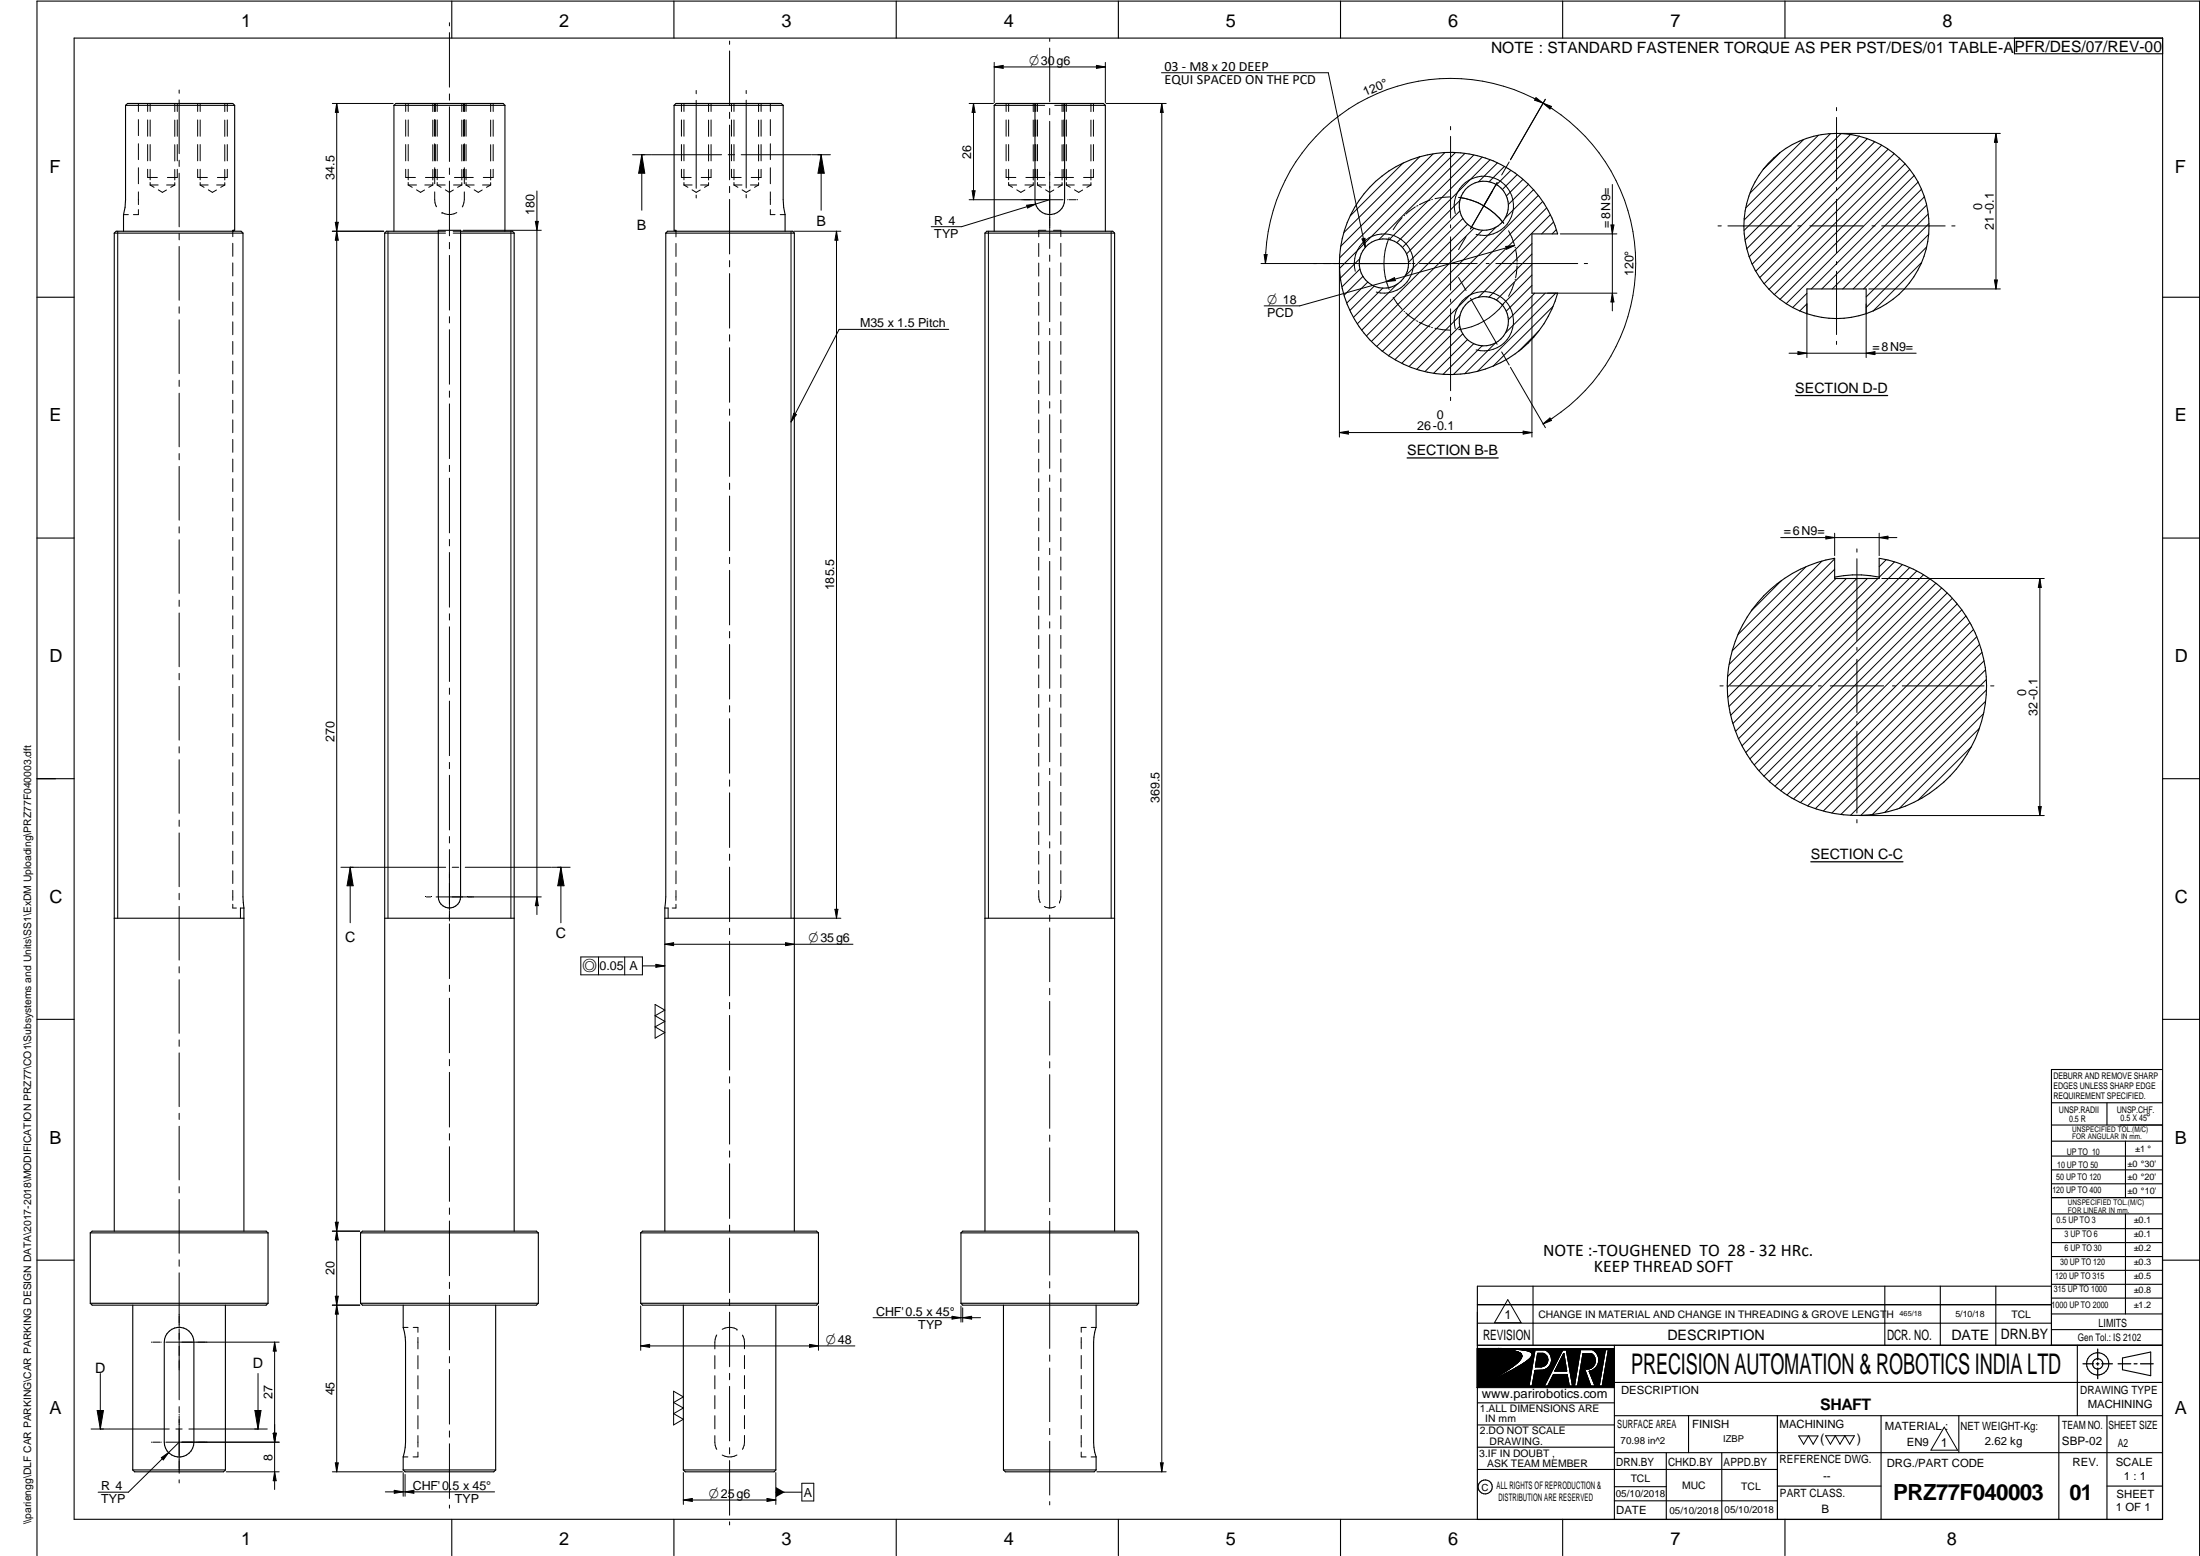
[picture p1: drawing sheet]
<svg xmlns="http://www.w3.org/2000/svg" width="594mm" height="420mm" viewBox="0 0 594 420" stroke-linecap="round" stroke-linejoin="round" font-family="sans-serif">
<g fill="none" stroke="#000" stroke-width=".3">
<path d="M122 .3v10M182 .3v10M242 .3v10M302 .3v10M362 .3v10M422 .3v10M482 .3v10M544 10.3v4.2h40M33.9 28.4h29.5M33.9 28.4l.6-.5h28.4l.5 .5M33.9 28.4v25.5l-.1 2.1-.4 2v4.4M63.4 28.4v33.8h-.3v.2"/>
<path d="M106.4 28.4h29.9M106.4 28.4l.5-.5h29l.4 .5M106.4 28.4v34M136.3 28.4v34M182 28.4v33.8h.3v.2M182 28.4h29.5M182 28.4l.5-.5h28.4l.6 .5M211.5 28.4v25.5l.5 4.1v4.4M268.5 28.4h11M268.5 28.4l.5-.5h29l.5 .5M268.5 28.4v34M279.5 27.9v26a4 4 0 0 0 4 4 4 4 0 0 0 4-4v-26"/>
<path d="M287.5 28.4h11M298.5 28.4v34M369.9 50.6a30 30 0 0 1 50.7 12.6h-6.9v16h6.9a30 30 0 0 1-43.6 18.1 30 30 0 0 1-7.1-46.7zM403 51.6l-2.3 4M30.9 62.9h34.7M30.9 62.9l.5-.5h33.7l.5 .5M30.9 62.9v269.5M65.6 62.9v179.3l.3 3v87.2M103.9 62.9h14.5M103.9 62.9v269.5M118.4 62.4h-14.1l-.4 .5M118.4 62.2h6v180a3 3 0 0 1-3 3 3 3 0 0 1-3-3z"/>
<path d="M124.4 62.9h14.4M124.4 62.4h14l.4 .5M138.8 62.9v269.5M179.8 62.9h34.7M179.8 62.9l.5-.5h33.7l.5 .5M179.8 62.9v179.3l-.3 3M214.5 62.9v269.5M266 62.9h35M266 62.9l.5-.5h34l.5 .5M266 62.9v269.5M301 62.9v269.5M367.1 71.2h6.6"/>
<path d="M10 80.3h10M487.9 84.7a25 25 0 0 1-12.1-38.4 25 25 0 0 1 40.3 0 25 25 0 0 1-12.2 38.4M487.9 84.7v-6.7h16v6.7M487.9 84.7a25 25 0 0 0 16 0M584 80.3h10M10 145.3h10M495.4 155.8a29.5 29.5 0 0 1 12 0M584 145.3h10M476.3 160.9a34.6 34.6 0 0 1 19.1-10.2v5.5h12v-5.5a35 35 0 0 1 26.6 47.2 35 35 0 0 1-51.5 16.8 35 35 0 0 1-6.2-53.8zM10 210.3h10M584 210.3h10M30.9 247.9h35"/>
<path d="M103.9 247.9h34.9M179.5 245.2v87.2M179.5 247.9h35M266 247.9h35M10 275.3h10M584 275.3h10M554 297.8h29.9M569 297.8v6M583.9 288.8h-29.9v74.5M554 308.1h29.9M554 312.2h29.9M554 315.9h29.9"/>
<path d="M554 319.7h29.9M554 303.8h29.9M573.9 308.1v15.3M24.4 332.9h48M24.4 332.9l.5-.5h47l.5 .5M24.4 332.9v19M72.4 332.9v19M97.4 332.9h48M97.4 332.9l.5-.5h47l.5 .5M97.4 332.9v19M145.4 332.9v19M173 332.9h48"/>
<path d="M173 332.9l.5-.5h47l.5 .5M173 332.9v19M221 332.9v19M259.5 332.9h48M259.5 332.9l.5-.5h47l.5 .5M259.5 332.9v19M307.5 332.9v19M554 323.4h29.9M554 327.8h29.9M554 331.8h29.9M554 335.5h29.9M554 339.3h29.9"/>
<path d="M573.9 327.8v27M10 340.3h10M24.4 351.9l.5 .5h47l.5-.5M24.4 351.9h48M35.8 352.4v44.5M45.7 359.5a4 4 0 0 1 4.3-.7 4 4 0 0 1 2.4 3.6v27a4 4 0 0 1-4 4 4 4 0 0 1-4-4v-27a3.9 3.9 0 0 1 1.3-2.9zM60.9 352.4v44.5M97.4 351.9l.5 .5h47l.5-.5M97.4 351.9h48M108.9 352.4v6l.6 4v27l-.6 4v3.5M133.9 352.4v44.5M173 351.9l.5 .5h47l.5-.5"/>
<path d="M173 351.9h48M184.5 352.4v44.5M209.5 352.4v44.5M259.5 351.9l.5 .5h47l.5-.5M259.5 351.9h48M271 352.4v44.5M296 352.4l-.1 6-.6 4v27l.3 2.7 .4 1.3v3.5M398.9 352.3h155.1M398.9 357.3h155.1M414 347.3v16M509 347.3v16M524 347.3v16"/>
<path d="M538.9 347.3v16M554 347.3h-155.1v63h185l.1-400h-564v400h564M554 343h29.9M554 346.8h29.9M554 350.5h29.9M554 354.8h29.9M554 359h29.9M584 340.3h10M398.9 374.7h37M398.9 364.2h37M398.9 363.3h185M398.9 378.8h37"/>
<path d="M435.9 363.3v47M435.9 373.3h148M561 363.3v19M573.1 366.7l7.7-1.6v6.4l-7.7-1.6zM35.8 396.9l.6 .5h24l.5-.5M35.8 396.9h25.1M108.9 396.9l.5 .5h23.9l.6-.5M108.9 396.9h25M184.5 396.9l.5 .5h24l.5-.5M184.5 396.9h25M271 396.9l.5 .5h24l.5-.5M271 396.9h25"/>
<path d="M398.9 384.8h37M398.9 390.8h37M398.9 396.8h81.1M435.9 392.3h148M435.9 382.3h148M450 392.3v18M456 382.3v10M464.9 392.3v18M480 382.3v28M508 382.3v28M528.9 382.3v10M556 382.3v28"/>
<path d="M569 382.3v28M122 410.3v9.7M182 410.3v9.7M242 410.3v9.7M302 410.3v9.7M362 410.3v9.7M422 410.3v9.7M435.9 405.3h44.1M435.9 401.4h14.1M480 401.3h28M482 410.3v9.7M569 401.3h14.9"/>
<path d="M10 420v-419.7h584v419.7"/>
<circle cx="400.7" cy="55.6" r="6.6"/>
<circle cx="373.7" cy="71.2" r="6.7"/>
<circle cx="400.7" cy="86.7" r="6.7"/>
<circle cx="566.5" cy="368.3" r="3"/>
<circle cx="566.5" cy="368.3" r="1.4"/>
<circle cx="401.1" cy="401.5" r="1.9"/>
</g>
<g fill="none" stroke="#000" stroke-width=".34">
<path d="M484.8 106.8h24.9M380 123.7h24.6M489 232.7h24.9M404.2 372.1l-5.3 2.6M404.7 364.2l4.4 .7M409.4 364.3l2.2 .2M409.4 364.3l-10.5-.1v10.5M409.5 365l.5 .2M409.6 368l-3.7 2.7-7 4M409.7 368l-3.5 2.5-7.3 4.2M409.8 367.9l-.2 .1M410 365.2l.5 .2 .4 .5"/>
<path d="M410.1 365.2l.7 .5M410.9 365.9v.2M410.9 366.3l-.9 1.4M410.9 366.1l-.3 .9-.9 1M411.1 368.3l-6.2 3.5M411.1 368.3l-3.3 2-8.9 4.4M411.6 364.5l1.4 .4M411.6 364.5l.4 .1M412 367.7l-.6 .5M412 367.7l-.9 .6M413 364.9a19.5 19.5 0 0 0-5.6-.7h-2.9l3.5 .4 2.1 .6M413 364.9l.8 .5"/>
<path d="M413 364.9l.5 .3M413 367l-.3 .2M413.3 366.7l-1.3 1M413.6 366.2l-.7 .9-.9 .6M413.6 366.3l-.3 .3M413.6 365.3h.1M413.8 365.4v.4M413.8 365.4v.2M413.8 365.8l-.2 .5M413.8 365.8l-.2 .4M414.5 364.5h2.9a2.93 2.93 0 0 1 1.6 3 2.93 2.93 0 0 1-2.2 2.5l-2.3 .1-.7 4.2h-1zM415.2 365.5h1.5a1.85 1.85 0 0 1 1.2 2 1.85 1.85 0 0 1-1.7 1.6h-1.6z"/>
<path d="M422 364.5h1l1.7 9.8h-1l-.5-3.1h-3.7l-1.5 3.1h-1.1zM422.3 365.5l.7 4.7h-3.1zM426.8 364.4h3.2a3.1 3.1 0 0 1 1.7 3.3 3.1 3.1 0 0 1-2.5 2.6l1.6 4h-1.3l-1.7-4.8a2.22 2.22 0 0 0 2.8-1.1 2.22 2.22 0 0 0-.8-2.8h-2.3l-1.5 8.7h-.9zM433.5 364.4h.9l-1.7 9.9h-.9zM562.5 368.3h2.8M566.1 368.3h.7M566.5 364.3v2.9M566.5 368v.6M566.5 369.4v2.9M567.6 368.3h2.8M572 368.3h3.4M576.3 368.3h.8"/>
<path d="M578 368.3h3.4"/>
</g>
<g fill="#000">
<path d="M268.5 18.1l2.4-.4v.8zM296.1 17.7l2.4 .4-2.4 .4zM90.9 27.9l.4 2.5h-.8zM262.9 27.9l.4 2.5h-.8zM313.7 27.9l.4 2.5h-.8zM414.8 26.4l1.9 1.5-2.3-.8zM416.7 27.9l2.3 .8-.5 .7zM539 36l.4 2.4h-.8zM144.6 59.8h.8l-.4 2.4zM173.3 41.8l.8 5h-1.6zM221.7 41.8l.9 5h-1.7zM262.5 51.5h.8l-.4 2.4z"/>
<path d="M277.2 55.4l2.4-.3-2.1 1.1zM90.9 62.4l.4 2.5h-.8zM90.5 60h.8l-.4 2.4zM225.9 62.4l.4 2.5h-.8zM341.4 68.7h.8l-.5 2.5zM367.8 64.5l.8-.2 .1 2.5zM374.3 76l2.2-1 .3 .8zM406.6 66.5l2.4-.2-2.2 1zM435 60.7h.8l-.4 2.5zM538.6 75.6h.8l-.4 2.4zM435.4 79.2l.4 2.3h-.8zM485.5 95l2.4 .4-2.4 .4z"/>
<path d="M503.9 95.4l2.4-.4v.8zM214.4 111.6l.6 .4-1.4 1.9zM361.7 116.8l2.4-.4v.8zM411.3 116.4l2.4 .4-2.4 .4zM416.7 114.5l1.8-1.6 .5 .6zM493 144.8l2.4 .4-2.4 .3zM507.4 145.2l2.4-.4v.7zM550.8 156.2l.4 2.4h-.8zM550.4 217.8h.8l-.4 2.4zM94.6 234.2l.8 5h-1.7zM151.5 234.2l.8 5h-1.7zM145 242.2l.4 2.4h-.8z"/>
<path d="M179.5 255l2.4-.4v.8zM212.1 254.6l2.4 .4-2.4 .4zM225.5 245.5h.8l-.4 2.4zM177.1 260.4l2.4 .4-2.4 .4zM90.9 332.4l.4 2.4h-.8zM90.5 330h.8l-.4 2.4zM90.9 352.4l.4 2.4h-.8zM90.5 350h.8l-.4 2.4zM257.1 355.4l2.4 .4-2.4 .4zM260 355.8l2.4-.4v.8zM74.2 362.4l.4 2.4h-.8zM173 363.4l2.4-.4v.8z"/>
<path d="M218.6 363l2.4 .4-2.4 .4zM422.3 365.5l.7 4.7h-3.1zM26.2 380.9h1.7l-.8 5zM43.6 393.6l1.9-1.4-1.4 2zM68.8 380.9h1.7l-.8 5zM74.2 397.4l.4 2.4h-.8zM73.8 387h.8l-.4 2.4zM90.5 395h.8l-.4 2.4zM313.3 395h.8l-.4 2.4zM106.5 402.4l2.4 .4-2.4 .4zM109.4 402.8l2.4-.4v.8zM184.5 405l2.4-.4v.8z"/>
<path d="M207.1 404.6l2.4 .4-2.4 .4zM209.5 401.5l2.4 1.4-2.4 1.4z"/>
<path d="M398.9 364.2h5.8l4.4 .7a1.72 1.72 0 0 1 1.8 1.4l-.7 1.2-2.5 2-8.8 5.2z" fill-rule="evenodd"/>
<path d="M404.5 364.2l7.3 .4 1.5 .4 .5 .4v.5l-1.1 1.3-2.9 2-10.9 5.5h37v-10.5zM414.5 364.5h2.9a2.93 2.93 0 0 1 1.6 3 2.93 2.93 0 0 1-2.2 2.5l-2.3 .1-.7 4.2h-1zM426.8 364.4h3.2a3.1 3.1 0 0 1 1.7 3.3 3.1 3.1 0 0 1-2.5 2.6l1.6 4h-1.3l-1.7-4.8a2.22 2.22 0 0 0 2.8-1.1 2.22 2.22 0 0 0-.8-2.8h-2.3l-1.5 8.7h-.9zM433.5 364.4h.9l-1.7 9.9h-.9zM422 364.5h1l1.7 9.8h-1l-.5-3.1h-3.7l-1.5 3.1h-1.1z" fill-rule="evenodd"/>
<path d="M415.2 365.5h1.5a1.85 1.85 0 0 1 1.2 2 1.85 1.85 0 0 1-1.7 1.6h-1.6z" fill-rule="evenodd"/>
</g>
<circle cx="410.8" cy="365.7" r=".17" fill="#000"/>
<g fill="none" stroke="#000" stroke-width=".27">
<path d="M121.4 6.1v.9M121.4 8.8v14.7M197 11.1v.9M197 13.8v14.7M268.5 16.8v10.9M268.5 18.1l2.4-.4v.8zM268.5 18.1h30M283.5 10.4v.8M283.5 13v14.5M296.1 17.7l2.4 .4-2.4 .4zM298.5 16.8v10.9M313.6 19.6h45.1l10 47.2"/>
<path d="M37.4 27.9v2.2M37.4 32.3v4.3M37.4 38.8v4.3M39.9 27.9v2.2M39.9 32.4v4.4M39.9 39v4.4M40.5 27.9v2.2M40.5 32.4v4.4M40.5 39v4.4M47.2 27.9v2.2M47.2 32.4v4.4M47.2 39.1v4.4"/>
<path d="M47.9 27.9v2.2M47.9 32.4v4.4M47.9 39v4.4M48.4 24.3v.9M48.4 27v14.5M53.4 27.9v2.2M53.4 32.4v4.4M53.4 39v4.4M54.1 27.9v2.2M54.1 32.4v4.4M54.1 39v4.4M60.7 27.9v2.2"/>
<path d="M60.7 32.4v4.4M60.7 39.1v4.4M61.4 27.9v2.2M61.4 32.4v4.4M61.4 39v4.4M89.7 27.9h16.5M90.9 27.9l.4 2.5h-.8zM90.9 27.9v369.5M109.6 27.9v2.2M109.6 32.4v4.4M109.6 39v4.4M110.2 27.9v2.2"/>
<path d="M110.2 32.4v4.4M110.2 39v4.4M116.9 27.9v2.2M116.9 32.4v4.4M116.9 39.1v4.4M117.4 27.9v2.2M117.4 32.3v4.5M117.4 38.8v4.6M117.6 27.9v2.2M117.6 32.4v4.4M117.6 39v4.4M118.1 27.9v2.2"/>
<path d="M118.1 32.4v4.4M118.1 39v4.4M121.4 25.4v1.7M121.4 28.8v14.8M124.7 27.9v2.2M124.7 32.4v4.4M124.7 39.1v4.4M125.2 27.9v2.2M125.2 32.4v4.4M125.2 39v4.4M125.4 27.9v2.2M125.4 32.3v4.5"/>
<path d="M125.4 38.8v4.6M125.9 27.9v2.2M125.9 32.4v4.4M125.9 39v4.4M132.5 27.9v2.2M132.5 32.4v4.4M132.5 39.1v4.4M133.2 27.9v2.2M133.2 32.4v4.4M133.2 39v4.4M184 27.9v2.2M184 32.4v4.4"/>
<path d="M184 39v4.4M184.7 27.9v2.2M184.7 32.4v4.4M184.7 39v4.4M188 24.4v.9M188 27.1v23.7M191.3 27.9v2.2M191.3 32.4v4.4M191.3 39.1v4.4M192 27.9v2.2M192 32.4v4.4M192 39v4.4"/>
<path d="M197 30.3v1.7M197 33.8v14.8M197.5 27.9v2.2M197.5 32.4v4.4M197.5 39v4.4M198.2 27.9v2.2M198.2 32.4v4.4M198.2 39v4.4M201.5 24.4v.9M201.5 27.1v23.7M204.8 27.9v2.2M204.8 32.4v4.4"/>
<path d="M204.8 39.1v4.4M205.5 27.9v2.2M205.5 32.4v4.4M205.5 39v4.4M208 27.9v2.2M208 32.3v4.3M208 38.8v4.3M261.7 27.9h6.6M262.9 27.9l.4 2.5h-.8zM262.9 27.9v26M271.7 27.9v2.2M271.7 32.4v4.4"/>
<path d="M271.7 39v4.4M272.4 27.9v2.2M272.4 32.4v4.4M272.4 39v4.4M279 27.9v2.2M279 32.4v4.4M279 39.1v4.4M279.5 28.4h2.6M279.5 27.9v2.2M279.5 32.4v4.4M279.5 39v4.4M279.7 27.9v2.2"/>
<path d="M279.7 32.4v4.4M279.7 39v4.4M280.2 27.9v2.2M280.2 32.4v4.4M280.2 39v4.4M283.5 29.3v1.7M283.5 32.8v16M284.8 28.4h2.7M286.8 27.9v2.2M286.8 32.4v4.4M286.8 39.1v4.4M287.3 27.9v2.2"/>
<path d="M287.3 32.4v4.4M287.3 39v4.4M287.5 27.9v2.2M287.5 32.4v4.4M287.5 39v4.4M287.9 27.9v2.2M287.9 32.4v4.4M287.9 39v4.4M294.6 27.9v2.2M294.6 32.4v4.4M294.6 39.1v4.4M295.3 27.9v2.2"/>
<path d="M295.3 32.4v4.4M295.3 39v4.4M298.7 27.9h16.2M313.7 27.9l.4 2.5h-.8zM313.7 27.9v369.5M391.7 34.2v.9M391.7 36.8v22.1M414.8 26.4l1.9 1.5-2.3-.8zM416.7 27.9a50 50 0 0 0-75 43.3M416.7 27.9l2.3 .8-.5 .7zM416.7 27.9a50 50 0 0 1 0 86.6M417.3 26.8l-9.4 16.3 9.4-16.3"/>
<path d="M487 37.7l-14.4 14.5M491 36.5l-19.6 19.6M494.3 36.1l-23.3 23.3M495.9 29v.9M495.9 31.7v17.1M496.6 36h43.6M497.2 36.1l-26.2 26.1M499.7 36.3l-28.5 28.5M502.1 36.8l-30.4 30.4M504.2 37.5l-31.9 31.8M506.3 38.3l-33.1 33M508.1 39.2l-34 34"/>
<path d="M539 36l.4 2.4h-.8zM539 36v42M33.4 58h1.3M37.4 56.6v1.4h-1.4M37.4 45.3v4.3M37.4 51.8v3.4M39.9 45.7v2.2h2.6M40.5 50h2.2M40.5 45.7v2.9M40.5 49.3v.7M40.5 50l1.1 .6M42.8 51.3l1.1 .6 1.1-.6"/>
<path d="M45 50h2.2M47.2 45.8v2.8M47.2 49.3v.7M47.2 50l-1.1 .6M47.9 45.7v2.2h-2.7M48.4 43.3v1.7M48.4 46.8v14.5M53.4 45.7v2.2h2.6M54.1 50h2.1M54.1 45.7v2.9M54.1 49.3v.7M54.1 50l1 .6"/>
<path d="M56.3 51.3l1.1 .6 1.1-.6M58.5 50h2.2M60.7 45.8v2.8M60.7 49.3v.7M60.7 50l-1.1 .6M61.4 45.7v2.2h-2.7M109.6 45.7v2.2h2.6M110.2 50h2.3M110.2 45.7v2.9M110.2 49.3v.7M110.2 50l1.1 .6M112.5 51.3l1.1 .6 1-.6"/>
<path d="M114.7 50h2.2M114.9 47.9h5.1M116.9 45.8v2.8M116.9 49.3v.7M116.9 50l-1.1 .6M117.4 45.3v4.3M117.4 51.8a5.9 5.9 0 0 0 .5 4M117.6 45.7v2.2M118.1 50h2.1M118.1 45.7v2.9M118.1 49.3v.7M118.1 50l1 .6"/>
<path d="M119.4 57.4h.1M119.4 57.4a4 4 0 0 0 4 0M120.3 51.3l1.1 .6 1-.6M121.4 45.4v1.7M121.4 48.9v14.8M122.5 50h2.2M122.7 47.9h5.1M124.7 45.8v2.8M124.7 49.3v.7M124.7 50l-1.1 .6M125.2 45.7v2.2M125.4 51.8a6.4 6.4 0 0 1-.6 4.1"/>
<path d="M125.4 45.3v4.3M125.9 50h2.2M125.9 45.7v2.9M125.9 49.3v.7M125.9 50l1 .6M128.1 51.3l1.1 .6 1-.6M130.3 50h2.2M132.5 45.8v2.8M132.5 49.3v.7M132.5 50l-1.1 .6M133.2 45.7v2.2h-2.7M144.6 59.8h.8l-.4 2.4z"/>
<path d="M145 51.6v195.4M170.8 41.8h5M173.3 41.8v15M173.3 41.8l.8 5h-1.6zM175.9 41.8h19M184 45.7v2.2h2.6M184.7 50h2.2M184.7 45.7v2.9M184.7 49.3v.7M184.7 50l1.1 .6M186.9 51.3l1.1 .6 1.1-.6M188 52.7v.8"/>
<path d="M189.2 50h2.1M191.3 45.8v2.8M191.3 49.3v.7M191.3 50l-1.1 .6M192 45.7v2.2h-2.6M196.6 41.8h1.8M197 50.3v1.7M197 53.8v14.8M197.5 45.7v2.2h2.6M198.2 50h2.2M198.2 45.7v2.9M198.2 49.3v.7"/>
<path d="M198.2 50l1.1 .6M200.1 41.8h19M200.4 51.3l1.1 .6 1.1-.6M201.5 52.5v.9M202.6 50h2.2M204.8 45.8v2.8M204.8 49.3v.7M204.8 50l-1.1 .6M205.5 45.7v2.2h-2.6M208 45.3v4.3M208 51.8v3.4M208 56.6v1.4h1.3"/>
<path d="M210.7 58h1.3M219.2 41.8h5M221.7 41.8l.9 5h-1.7zM221.7 41.8v15M261.7 53.9h25.4M262.5 51.5h.8l-.4 2.4zM271.7 45.7v2.2h2.6M272.4 50h2.1M272.4 45.7v2.9M272.4 49.3v.7M272.4 50l1 .6M274.6 51.3l1.1 .6 1.1-.6"/>
<path d="M276.8 50h2.2M277 47.9h5.1M277.2 55.4l2.4-.3-2.1 1.1zM279 45.8v2.8M279 49.3v.7M279 50l-1.1 .6M279.5 45.7v2.2M279.7 45.7v2.2M280.2 50h2.2M280.2 45.7v2.9M280.2 49.3v.7M280.2 50l1 .6"/>
<path d="M282.4 51.3l1.1 .6 1.1-.6M283.5 49.1v18M283.5 53.9l-23.8 7.3h-8.2M284.6 50h2.2M284.8 47.9h5.1M286.8 45.8v2.8M286.8 49.3v.7M286.8 50l-1.1 .6M287.3 45.7v2.2M287.5 45.7v2.2M287.9 50h2.2M287.9 45.7v2.9"/>
<path d="M287.9 49.3v.7M287.9 50l1.1 .6M288.3 53.9h.1M288.7 53.9h1.9M290.1 51.3l1.2 .6 1-.6M290.9 53.9h.1M292.4 50h2.2M294.6 45.8v2.8M294.6 49.3v.7M294.6 50l-1.1 .6M295.3 45.7v2.2h-2.7M378.6 58.8l-2.4 3.2"/>
<path d="M378.8 44.1l-14.2 14.2M379.3 58.1l-.1 .2M382.2 55.9l-2.6 1.9M382.9 55.5l-.3 .2M383.4 42.3l-20.5 20.5M386.2 54l-2.9 1.2M386.8 53.8l-.2 .1M387 41.5l-24.9 25M390.2 41.2l-28.5 28.4M391.5 53.2l-4 .4M393 57.7a8 8 0 0 1 7-10.1 8 8 0 0 1 8.7 8.7 8 8 0 0 1-10.1 7M393 41.2l-31.3 31.3"/>
<path d="M393.9 53.3a18.3 18.3 0 0 1 12.2 7M394.2 54.1l-14.4 14.5M394.2 57l-13.9 13.9M395 59l-15.7 15.7M395.6 41.4l-23.2 23.2M398 41.8l-22.8 22.9M400.3 42.4l-23.1 23.1M402.4 43.1l-23.7 23.7M404.3 49.3l-7.2 12.5M404.4 44l-5.1 5.1M406.3 44.9l-4.2 4.2M407.5 43.7l-2 3.5"/>
<path d="M408 46l-3.9 3.9M409.7 47.2l-4 4M411.3 48.4l-4.5 4.5M412.7 49.8l-5.4 5.4M414.1 51.2l-7.7 7.7M415.4 52.7l-42.1 42.2M416.6 54.4l-41.7 41.7M417.7 56.1l-41 41M418.6 58l-40.1 40.1M419.5 59.9l-3.2 3.3M435.4 49.8v34.1M480.6 41.3l-4.4 4.4"/>
<path d="M495.9 50.6v.8M495.9 53.8v14.4M509.9 40.3l-34.7 34.7M511.5 41.5l-35.1 35.1M513 42.8l-35.3 35.3M514.4 44.2l-35.3 35.3M515.7 45.8l-35 35M516.9 47.4l-34.6 34.6M517.9 49.2l-28.8 28.8M518.9 51.1l-27 26.9M519.6 53.2l-24.8 24.8M520.3 55.4l-22.7 22.6"/>
<path d="M520.7 57.8l-20.3 20.2M31.8 62.4v185.5M48.4 63.1v1.7M48.4 66.5v14.6M62.9 62.2h.1M62.9 62.2v1.7M62.9 65.7v3.5M62.9 71v3.5M62.9 76.3v3.5M63 62.2h.1M89.7 62.4h13.9M90.5 60h.8l-.4 2.4z"/>
<path d="M90.9 62.4l.4 2.5h-.8zM104.8 62.4v185.5M118.4 62.4h1.9M118.4 62.9h1.9M121.4 65.4v1.8M121.4 69v14.7M122.4 62.4h2M122.4 62.9h2M125.1 62.2h21.1M138 62.4v185.5M182.4 62.2h.1M182.5 62.2h.1"/>
<path d="M182.5 62.2v1.8M182.5 65.7v3.6M182.5 71v3.5M182.5 76.3v3.5M197 70.4v1.7M197 73.9v14.7M213.6 62.4v185.5M214.3 62.4h12.8M225.9 62.4l.4 2.5h-.8zM225.9 62.4v185.5M266.9 62.4v185.5M280.5 65.7v3.6"/>
<path d="M280.5 71v3.5M280.5 76.3v3.5M282.4 62.2h-1.9v1.8M283.5 68.9v1.7M283.5 72.4v14.5M284.5 62.2h2v1.7M286.5 65.7v3.5M286.5 71v3.5M286.5 76.3v3.5M300.1 62.4v185.5M340.5 71.2h40.4M341.4 68.7h.8l-.5 2.5z"/>
<path d="M361.7 71.9v46.1M366 73.2a8 8 0 0 1 7-10 8 8 0 0 1 8.6 8.6 8 8 0 0 1-10 7.1M367.2 69.8l-5.3 5.3M367.2 72.6l-4.8 4.9M367.8 64.5l.8-.2 .1 2.5zM368 74.6l-5 5.1M369.4 76.2l-5.7 5.6M371.1 77.3l-6.6 6.5M373.4 77.8l-7.9 7.9M374.3 76l2.2-1 .3 .8zM375.1 64.1a18.3 18.3 0 0 0 0 14M377.3 76.8l-10.8 10.7"/>
<path d="M381.2 71.2h.9M383.3 71.2h15.6M391.7 60.7v.9M391.7 64v14.4M393.9 74.9l2 3.5M395.9 63.9l-2 3.5M396.3 60.5l-28.6 28.7M398 61.6l-29 29.1M400.3 62.2l-30 30M401.3 71.2h.8M403.9 71.2h22.1M404 61.3l-32.2 32.3"/>
<path d="M406.6 66.5l2.4-.2-2.2 1zM407.4 62.3l1.5 3.7M408.9 76.3l-1.5 3.7M409 66.3l-58 16.3h-9.6M409.1 66.8l.1 .1M409.2 75.4l-.1 .2M409.3 67.4l.4 3.2M409.7 71.8l-.4 3.2M409.7 71v.4M413.7 65.8l-14.5 14.5M413.7 68.6l-11.7 11.7M413.7 71.4l-9.6 9.6"/>
<path d="M413.7 74.3l-8.1 8M413.7 77.1l-7 6.9M413.7 79.9v38.1M414.4 79.2l-7.1 7.1M417.3 79.2l-10.7 10.7M417.9 79.2h18.7M420.1 79.2l-21.1 21M420.2 62l-1.1 1.2M421.3 63.2h15.3M427.8 71.2h.9M435 60.7h.8l-.4 2.5zM435.4 79.2l.4 2.3h-.8z"/>
<path d="M463.9 61h.9M466.6 61h17.1M485.5 61h.8M487.9 79.2l-3.8 3.8M488.7 61h14.4M495.9 70.6v.9M495.9 73.2v17.1M504.6 78h35.6M505.5 61h.8M508.1 61h17.2M518.9 70.9l-13.1 13.1M520.3 66.7l-16.4 16.3"/>
<path d="M520.8 63.3l-16.9 16.9M520.9 60.4l-17.6 17.6M527 61h.9M538.6 75.6h.8l-.4 2.4zM48.4 82.8v1.8M48.4 86.4v14.5M62.9 81.6v3.5M62.9 86.9v3.5M62.9 92.2v3.5M62.9 97.5v3.5M121.4 85.5v1.7M121.4 89v14.8"/>
<path d="M182.5 81.6v3.5M182.5 87v3.4M182.5 92.2v3.5M182.5 97.5v3.5M197 90.4v1.7M197 93.9v14.7M256.2 88.9h-29.6l-13 25M280.5 81.6v3.5M280.5 87v3.4M280.5 92.2v3.5M280.5 97.5v3.5M283.5 88.7v1.7"/>
<path d="M283.5 92.2v14.5M286.5 81.6v3.5M286.5 86.9v3.5M286.5 92.2v3.5M286.5 97.5v3.5M376.2 80.3l1.1 1.7 1.3 1.5M379.2 84.1l.1 .1M379.6 84.5l2.5 1.9M382.5 86.6l.4 .2M383.2 87l3 1.3M386.6 88.4l.2 .1M387.5 88.6l4 .6"/>
<path d="M391.7 80.8v.8M391.7 83.4v22.1M393 88.8a8 8 0 0 1 7-10 8 8 0 0 1 8.7 8.7 8 8 0 0 1-10.1 7M394.2 88.1l-11.6 11.6M394.2 85.2l-13.7 13.8M395 90.1l-10.2 10.2M396.3 91.7l-9.2 9.1M397.1 80.5l7.2 12.5M398 92.8l-8.3 8.3M400.3 93.3l-7.8 7.8M403.9 92.5l-8.4 8.4M405.5 95l2 3.6"/>
<path d="M406.1 82a18.1 18.1 0 0 1-12.2 7M407.9 99.2l9.4 16.3M415.5 89.5l-5.5 5.4M419.4 82.7l-16.1 16.1M483.1 95.4h34.3M485.5 95l2.4 .4-2.4 .4zM487.9 82l-1.9 1.9M487.9 82.1v14.5M495.9 92.2v.8M503.9 82.1v14.5M503.9 95.4l2.4-.4v.8zM48.4 102.7v1.7"/>
<path d="M48.4 106.2v14.4M62.9 102.8v3.5M62.9 108.1v3.4M62.9 113.4v3.4M62.9 118.7v3.4M121.4 105.6v1.7M121.4 109.1v14.7M182.5 102.8v3.5M182.5 108.1v3.5M182.5 113.4v3.5M182.5 118.7v3.5M197 110.4v1.7"/>
<path d="M197 113.9v14.8M214.4 111.6l.6 .4-1.4 1.9zM280.5 102.8v3.5M280.5 108.1v3.5M280.5 113.4v3.5M280.5 118.7v3.5M283.5 108.5v1.7M283.5 112v14.5M286.5 102.8v3.5M286.5 108.1v3.4M286.5 113.4v3.4M286.5 118.7v3.4"/>
<path d="M361.7 116.8l2.4-.4v.8zM361.7 116.8h52M391.7 107.3v.9M411.3 116.4l2.4 .4-2.4 .4zM416.7 114.5l1.8-1.6 .5 .6zM48.4 122.5v1.7M48.4 125.9v14.6M62.9 124v3.4M62.9 129.2v3.5M62.9 134.5v3.5M62.9 139.8v3.5M121.4 125.6v1.7"/>
<path d="M121.4 129.1v14.8M182.5 124v3.5M182.5 129.3v3.5M182.5 134.6v3.4M182.5 139.9v3.4M197 130.5v1.7M197 133.9v14.8M280.5 124v3.5M280.5 129.3v3.5M280.5 134.6v3.4M280.5 139.9v3.4M283.5 128.3v1.7"/>
<path d="M283.5 131.8v14.5M286.5 124v3.4M286.5 129.2v3.5M286.5 134.5v3.5M286.5 139.8v3.5M48.4 142.2v1.7M48.4 145.8v14.4M62.9 145.1v3.5M62.9 150.4v3.5M62.9 155.7v3.5M121.4 145.7v1.7M121.4 149.2v14.8"/>
<path d="M182.5 145.2v3.5M182.5 150.5v3.5M182.5 155.7v3.6M197 150.5v1.7M197 154v14.7M280.5 145.2v3.5M280.5 150.5v3.5M280.5 155.7v3.6M283.5 148.1v1.7M283.5 151.6v14.5M286.5 145.1v3.5M286.5 150.4v3.5"/>
<path d="M286.5 155.7v3.5M480.9 145.2h31.3M481.1 156.7l-8.2 8.3M487.6 153.1l-18.3 18.3M492 151.5l-24.3 24.3M493 144.8l2.4 .4-2.4 .3zM495.4 150.9l-28.5 28.5M495.4 153.7l-28.9 28.9M495.4 144v6M495.8 156.2l-29.3 29.3M498.6 156.2l-32 32.1M501.4 156.2l-34.5 34.6"/>
<path d="M501.4 148.2v.9M501.4 150.9v22.1M504.3 156.2l-36.9 36.9M507.1 156.2l-39.2 39.2M507.4 144v6M507.4 145.2l2.4-.4v.7zM508.2 156.2h43.8M509.3 151.1l-1.9 1.9M511.6 151.7l-4.2 4.2M513.7 152.4l-45 45.1M515.7 153.2l-46.2 46.3M517.6 154.2l-47.2 47.2"/>
<path d="M519.4 155.2l-48 48M521.2 156.3l-48.7 48.6M522.8 157.5l-49.1 49M524.3 158.7l-49.3 49.4M550.8 156.2l.4 2.4h-.8zM550.8 156.2v64M48.4 162.1v1.6M48.4 165.5v14.5M62.9 161v3.5M62.9 166.3v3.5M62.9 171.6v3.5M62.9 176.9v3.5"/>
<path d="M121.4 165.7v1.7M121.4 169.2v14.8M182.5 161v3.5M182.5 166.3v3.5M182.5 171.6v3.5M182.5 176.9v3.5M197 170.5v1.8M197 174v14.8M280.5 161v3.5M280.5 166.3v3.5M280.5 171.6v3.5M280.5 176.9v3.5"/>
<path d="M283.5 167.9v1.7M283.5 171.4v14.5M286.5 161v3.5M286.5 166.3v3.5M286.5 171.6v3.5M286.5 176.9v3.5M501.4 174.8v.8M501.4 178v14.4M525.8 160.1l-49.5 49.5M527.2 161.5l-49.4 49.5M528.5 163.1l-49.2 49.2M529.8 164.7l-48.9 48.8"/>
<path d="M530.9 166.3l-48.3 48.4M532 168.1l-47.7 47.6M532.9 170l-46.7 46.7M533.8 171.9l-45.7 45.7M534.6 174l-44.4 44.4M535.2 176.1l-42.8 42.9M535.8 178.4l-41.1 41.1M48.4 181.8v1.8M48.4 185.3v14.6M62.9 182.2v3.5M62.9 187.5v3.5M62.9 192.8v3.5"/>
<path d="M62.9 198.1v3.4M121.4 185.8v1.7M121.4 189.3v14.7M182.5 182.2v3.5M182.5 187.5v3.5M182.5 192.8v3.5M182.5 198.1v3.5M197 190.5v1.8M197 194.1v14.7M280.5 182.2v3.5M280.5 187.5v3.5M280.5 192.8v3.5"/>
<path d="M280.5 198.1v3.5M283.5 187.7v1.7M283.5 191.2v14.5M286.5 182.2v3.5M286.5 187.5v3.5M286.5 192.8v3.5M286.5 198.1v3.4M464.4 185.2h.9M467.1 185.2h22.1M491 185.2h.8M494.2 185.2h14.4M501.4 194.8v.9"/>
<path d="M501.4 197.4v22.1M511 185.2h.8M513.7 185.2h22.1M534.5 196.7l-21.6 21.6M535.6 192.7l-26.6 26.7M536.1 180.9l-39 39M536.2 189.4l-30.6 30.6M536.4 183.5l-36.7 36.7M536.4 186.3l-33.9 33.9M537.5 185.2h.9M48.4 201.6v1.7M48.4 205.1v14.5"/>
<path d="M62.9 203.4v3.4M62.9 208.7v3.4M62.9 214v3.4M62.9 219.2v3.5M121.4 205.9v1.7M121.4 209.3v14.8M182.5 203.4v3.5M182.5 208.7v3.5M182.5 214v3.5M182.5 219.3v3.5M197 210.6v1.7M197 214.1v14.8"/>
<path d="M280.5 203.4v3.5M280.5 208.7v3.5M280.5 214v3.5M280.5 219.3v3.5M283.5 207.5v1.7M283.5 211v14.5M286.5 203.4v3.4M286.5 208.7v3.4M286.5 214v3.4M286.5 219.2v3.5M532.3 201.8l-14.3 14.2M550.4 217.8h.8l-.4 2.4z"/>
<path d="M48.4 221.4v1.7M48.4 224.9v14.5M62.9 224.5v3.5M62.9 229.8v3.5M62.9 235.1v3.5M92.1 234.2h5M94.6 234.2v15M94.6 234.2l.8 5h-1.7zM97.2 234.2h23.1M121.4 225.9v1.7M121.4 229.4v16.4M122.1 234.2h1.8"/>
<path d="M125.6 234.2h23.2M149 234.2h5M151.5 234.2l.8 5h-1.7zM151.5 234.2v15M182.5 224.6v3.4M182.5 229.9v3.4M182.5 235.2v3.4M197 230.6v1.7M197 234.1v14.8M280.5 224.6v3.4M280.5 229.9v3.4M280.5 235.2v3.4"/>
<path d="M283.5 227.3v1.7M283.5 230.8v14.5M286.5 224.5v3.5M286.5 229.8v3.5M286.5 235.1v3.5M501.4 221.3v.9M502.2 220.2h49.8M48.4 241.2v1.8M48.4 244.7v14.5M62.9 244.2v1h.9M62.9 240.4v2.7M64.9 245.2h1"/>
<path d="M64.9 245.2v2.7M115.1 242.2h1.2M117.8 242.2h28.4M121.4 246v2.4M121.4 248.6v.1M121.4 249.5v14.7M145 242.2l.4 2.4h-.8zM156.8 258.4h16.7v4.8h-16.7zM161.6 258.4v4.8M168.7 258.4v4.8M179.5 245.2h1l-.1 2.7M179.5 255l2.4-.4v.8z"/>
<path d="M179.5 255h50.8M182.5 240.5v2.6M182.5 244.2v1h-1M197 250.7v1.6M197 254.2v14.7M212.1 254.6l2.4 .4-2.4 .4zM214.3 247.9h12.8M225.5 245.5h.8l-.4 2.4zM280.5 240.5a4.9 4.9 0 0 0 .4 3.2M282 244.8a2.91 2.91 0 0 0 3 0M283.5 247.1v1.7M283.5 250.6v14.5"/>
<path d="M286.1 243.6h.1M286.5 240.4v1.8l-.4 1.4M48.4 261v1.7M48.4 264.5v14.5M121.4 266v1.7M121.4 269.5v14.8M173.5 260.8h6M176.9 271.2l2.6 1.6-2.6 1.5 2.6 1.5-2.6 1.5 2.6 1.5-2.6 1.5zM177.1 260.4l2.4 .4-2.4 .4zM197 270.7v1.7M197 274.2v14.7M283.5 266.9v1.7"/>
<path d="M283.5 270.4v14.5M48.4 280.8v1.7M48.4 284.3v14.5M121.4 286.1v1.7M121.4 289.6v14.7M197 290.7v1.7M197 294.2v14.7M283.5 286.7v1.7M283.5 290.2v14.5M48.4 300.6v1.7M48.4 304.1v14.5M121.4 306.1v1.7"/>
<path d="M121.4 309.6v14.8M197 310.8v1.7M197 314.2v14.8M283.5 306.5v1.7M283.5 310v14.5M48.4 320.4v1.7M48.4 323.9v14.5M89.7 332.4h7.4M90.5 330h.8l-.4 2.4zM90.9 332.4l.4 2.4h-.8zM121.4 326.2v1.7M121.4 329.7v14.8"/>
<path d="M197 330.8v1.7M197 334.3v14.7M283.5 326.3v1.7M283.5 329.8v14.5M48.4 340.2v1.7M48.4 343.7v14.5M48.4 358.8v19.2M89.7 352.4h7.4M90.5 350h.8l-.4 2.4zM90.9 352.4l.4 2.4h-.8zM108.9 358.4h1.3M111.6 358.4h1.3v1.3"/>
<path d="M121.4 346.2v1.7M121.4 349.8v14.7M173 352.6v12M195 358.9a4 4 0 0 1 4 0M197 350.8v1.8M197 354.3v14.8M199 358.9h.1M221 352.6v12M235.7 355.8h29.1M257.1 355.4l2.4 .4-2.4 .4zM259.5 352.6v4.4M260 353.1v3.9"/>
<path d="M260 355.8l2.4-.4v.8zM283.5 346.1v1.7M283.5 349.6v14.5M293.3 358.4h-1.3v1.3M294.7 358.4h1.3M407.2 350.9l3.6 6.3h-7.2zM27.1 370.9v15M40.9 362.4h.1M41.3 362.4h1.9M43.5 362.4h.1M44.8 362.4h30.6M48.4 379.8v1.7"/>
<path d="M69.7 370.9v15M74.2 362.4v39.8M74.2 362.4l.4 2.4h-.8zM112.9 361.1v3.1M112.9 366.1v3.5M112.9 371.5v3.5M112.9 376.9v3.5M121.4 366.3v1.7M121.4 369.8v14.8M173 363.4l2.4-.4v.8zM173 363.4h57.8M181.9 375.7l2.6 1.5-2.6 1.5 2.6 1.5-2.6 1.5 2.6 1.5-2.6 1.6z"/>
<path d="M193 366.1v3.5M193 371.5v3.5M193 376.9v3.5M193.5 360.5a6 6 0 0 0-.5 3.7M197 370.8v1.8M197 374.4v14.7M200.5 360.5a5.2 5.2 0 0 1 .5 3.7M201 366v3.6M201 371.4v3.6M201 376.8v3.6M218.6 363l2.4 .4-2.4 .4zM283.5 365.9v1.7"/>
<path d="M283.5 369.4v14.5M292 361.1v3.1M292 366v3.6M292 371.4v3.6M292 376.8v3.6M24.6 385.9h5M26.2 380.9h1.7l-.8 5zM29.7 385.9h16M40.9 389.4h.1M41.3 389.4h1.9M43.5 389.4h.1M43.6 393.6l1.9-1.4-1.4 2z"/>
<path d="M44.8 389.4h30.6M47.5 385.9h1.7M48.4 381.9v.2M48.4 382.4v15.4M48.4 399.6v.8M48.4 389.4l-13.7 13.5h-8.2M51 385.9h16M61.1 397.4h14.3M67.1 385.9h5.1M68.8 380.9h1.7l-.8 5zM73.8 387h.8l-.4 2.4zM74.2 397.4l.4 2.4h-.8z"/>
<path d="M89.7 397.4h19M90.5 395h.8l-.4 2.4zM108.9 393.4h1.2M108.9 397.6v6.4M109.4 398.1v5.9M112.9 392.1v1.3h-1.4M112.9 382.3v3.5M112.9 387.6v3.1M121.4 386.4v1.7M121.4 389.8v14.8M184.5 397.6v8.6M193 382.3v3.5"/>
<path d="M193 387.6a5.7 5.7 0 0 0 .5 3.8M195 392.9a4 4 0 0 0 4 0M197 390.9v1.7M197 394.4v14.8M201 387.6a5.3 5.3 0 0 1-.5 3.8M201 382.2v3.6M209.5 397.6v8.6M283.5 385.7v1.7M283.5 389.2v14.5M292 392.1v1.3h1.3M292 382.2v3.6M292 387.6v3.1"/>
<path d="M294.6 393.4h1.4M296.2 397.4h18.7M313.3 395h.8l-.4 2.4zM485.7 387.7h5.2l-1.3 2.3-1.2-2.3-1.4 2.3zM493 387.7h7.8l-1.3 2.3-1.3-2.3-1.3 2.3-1.3-2.3-1.3 2.3zM525 385.4l3.6 6.2h-7.2zM104 402.8h29.6M106.5 402.4l2.4 .4-2.4 .4zM109.4 402.8l2.4-.4v.8zM121.4 406.4v.8M184.5 405l2.4-.4v.8zM184.5 405h25"/>
<path d="M197 410.9v.9M207.1 404.6l2.4 .4-2.4 .4zM209.5 402.9h7M216.5 400.5h3.2v4.8h-3.2zM283.5 405.5v.9"/>
</g>
<text font-size="7.7" x="440.5" y="371">PRECISION AUTOMATION &amp; ROBOTICS INDIA LTD</text>
<text font-size="6" x="511.3" y="405">PRZ77F040003</text>
<text font-size="5.9" x="558.8" y="405">01</text>
<g font-size="4.9">
<text x="65.1" y="7.2">1</text>
<text x="151" y="7.2">2</text>
<text x="211.1" y="7.2">3</text>
<text x="271.1" y="7.2">4</text>
<text x="331" y="7.2">5</text>
<text x="391" y="7.2">6</text>
<text x="451.1" y="7.2">7</text>
<text x="524.6" y="7.2">8</text>
<text x="13.3" y="46.6">F</text>
<text x="587.3" y="46.6">F</text>
<text x="13.3" y="113.8">E</text>
<text x="587.3" y="113.8">E</text>
<text x="13.3" y="178.8">D</text>
<text x="587.3" y="178.8">D</text>
<text x="13.3" y="243.8">C</text>
<text x="587.3" y="243.8">C</text>
<text x="13.3" y="308.8">B</text>
<text x="587.3" y="308.8">B</text>
<text x="13.3" y="381.8">A</text>
<text x="587.3" y="381.8">A</text>
<text x="65.1" y="417.2">1</text>
<text x="151" y="417.2">2</text>
<text x="211.1" y="417.2">3</text>
<text x="271.1" y="417.2">4</text>
<text x="331" y="417.2">5</text>
<text x="391" y="417.2">6</text>
<text x="451.1" y="417.2">7</text>
<text x="525.7" y="417.2">8</text>
</g>
<g font-size="4.8">
<text x="416.7" y="339">NOTE :-TOUGHENED TO 28 - 32 HRc.</text>
<text x="430.4" y="343.5">KEEP THREAD SOFT</text>
</g>
<text font-size="4.3" x="491.5" y="380.6">SHAFT</text>
<g font-size="4.2">
<text x="402.7" y="14.3">NOTE : STANDARD FASTENER TORQUE AS PER PST/DES/01 TABLE-A</text>
<text x="544" y="14">PFR/DES/07/REV-00</text>
</g>
<g font-size="3.9">
<text x="172" y="62">B</text>
<text x="220.5" y="60.9">B</text>
<text x="484.8" y="106.1">SECTION D-D</text>
<text x="380" y="123">SECTION B-B</text>
<text x="489" y="232">SECTION C-C</text>
<text x="93.2" y="254.4">C</text>
<text x="150.1" y="253.3">C</text>
<text x="400.5" y="361.9">REVISION</text>
<text x="450.3" y="362">DESCRIPTION</text>
<text x="509.6" y="361.7">DCR. NO.</text>
<text x="527" y="361.7">DATE</text>
<text x="540.3" y="361.6">DRN.BY</text>
<text x="25.7" y="370.6">D</text>
<text x="68.3" y="369.5">D</text>
</g>
<g font-size="3.8">
<text x="314.4" y="19.1">03 - M8 x 20 DEEP</text>
<text x="314.4" y="22.6">EQUI SPACED ON THE PCD</text>
</g>
<g font-size="3.7">
<text x="277.9" y="17.5">O30g6</text>
<text x="342.2" y="82">O 18</text>
<text x="218.3" y="254.4">O35g6</text>
<text x="157.3" y="262">a</text>
<text x="223" y="362.8">O48</text>
<text x="191.4" y="404.5">O25g6</text>
</g>
<g font-size="3.5">
<text x="400.2" y="377.6">www.parirobotics.com</text>
<text x="491.5" y="389.6">(</text>
<text x="501.4" y="389.6">)</text>
</g>
<g font-size="3.4">
<text x="368.6" y="26" transform="rotate(-23 368.6 26)">120°</text>
<text x="262.3" y="42.8" transform="rotate(-90 262.3 42.8)">26</text>
<text x="90.3" y="48.5" transform="rotate(-90 90.3 48.5)">34.5</text>
<text x="144.4" y="58" transform="rotate(-90 144.4 58)">180</text>
<text x="535.3" y="56.7" transform="rotate(-90 535.3 56.7)">0</text>
<text x="252.3" y="60.6">R 4</text>
<text x="252.3" y="64.2">TYP</text>
<text x="434.8" y="61.6" transform="rotate(-90 434.8 61.6)">=8N9=</text>
<text x="538.4" y="62" transform="rotate(-90 538.4 62)">21-0.1</text>
<text x="441.1" y="74.6" transform="rotate(-90 441.1 74.6)">120°</text>
<text x="232.3" y="88.3">M35 x 1.5 Pitch</text>
<text x="342.2" y="85.6">PCD</text>
<text x="505.6" y="94.8">=8N9=</text>
<text x="388" y="113.1">0</text>
<text x="382.7" y="116.2">26-0.1</text>
<text x="481.7" y="144.6">=6N9=</text>
<text x="225.3" y="159.4" transform="rotate(-90 225.3 159.4)">185.5</text>
<text x="547.1" y="187.9" transform="rotate(-90 547.1 187.9)">0</text>
<text x="550.2" y="193.2" transform="rotate(-90 550.2 193.2)">32-0.1</text>
<text x="90.3" y="200.2" transform="rotate(-90 90.3 200.2)">270</text>
<text x="313.1" y="216.9" transform="rotate(-90 313.1 216.9)">369.5</text>
<text x="161.9" y="262">0.05 A</text>
<text x="90.3" y="344.3" transform="rotate(-90 90.3 344.3)">20</text>
<text x="236.6" y="355.2">CHF'0.5 x 45°</text>
<text x="247.9" y="358.8">TYP</text>
<text x="406.2" y="356.3">1</text>
<text x="73.6" y="377.8" transform="rotate(-90 73.6 377.8)">27</text>
<text x="90.3" y="376.8" transform="rotate(-90 90.3 376.8)">45</text>
<text x="73.6" y="394.4" transform="rotate(-90 73.6 394.4)">8</text>
<text x="524.1" y="390.7">1</text>
<text x="27.3" y="402.3">R 4</text>
<text x="27.3" y="405.9">TYP</text>
<text x="111.5" y="402.2">CHF'0.5 x 45°</text>
<text x="122.8" y="405.8">TYP</text>
<text x="217" y="404.1">A</text>
</g>
<g font-size="3.1">
<text x="579.6" y="302.8">°</text>
<text x="566.7" y="358.2">LIMITS</text>
<text x="437.8" y="376.3">DESCRIPTION</text>
<text x="561.7" y="376.3">DRAWING TYPE</text>
<text x="563.8" y="380.3">MACHINING</text>
<text x="436.7" y="385.6">SURFACE AREA</text>
<text x="456.9" y="385.6">FINISH</text>
<text x="480.6" y="385.5">MACHINING</text>
<text x="509" y="386.1">MATERIAL :</text>
<text x="529.4" y="386">NET WEIGHT-Kg:</text>
<text x="556.9" y="385.9">TEAM NO.</text>
<text x="569.4" y="385.9">SHEET SIZE</text>
<text x="436.4" y="395.9">DRN.BY</text>
<text x="450.4" y="395.8">CHKD.BY</text>
<text x="465.4" y="396">APPD.BY</text>
<text x="480.6" y="395.1">REFERENCE DWG.</text>
<text x="514.9" y="390.4">EN9</text>
<text x="536" y="390.2">2.62 kg</text>
<text x="556.8" y="390.2">SBP-02</text>
<text x="559.7" y="396">REV.</text>
<text x="571.3" y="395.9">SCALE</text>
<text x="571.9" y="390.7">A2</text>
<text x="492.3" y="399.6">--</text>
<text x="509.5" y="396.1">DRG./PART CODE</text>
<text x="573.5" y="399.5">1 : 1</text>
<text x="480.6" y="404.2">PART CLASS.</text>
<text x="571.5" y="404.4">SHEET</text>
<text x="436.4" y="408.9">DATE</text>
<text x="491.9" y="408.6">B</text>
<text x="571.4" y="408.1">1 OF 1</text>
</g>
<g font-size="2.8">
<text x="415.4" y="355.9">CHANGE IN MATERIAL AND CHANGE IN THREADING &amp; GROVE LENGTH</text>
<text x="543.2" y="355.9">TCL</text>
<text x="561.1" y="362">Gen Tol.: IS 2102</text>
<text x="399.6" y="381.2">1.ALL DIMENSIONS ARE</text>
<text x="399.6" y="387.3">2.DO NOT SCALE</text>
<text x="401.1" y="384">IN mm</text>
<text x="399.5" y="393.4">3.IF IN DOUBT ,</text>
<text x="402.2" y="390.1">DRAWING.</text>
<text x="401.6" y="396.2">ASK TEAM MEMBER</text>
<text x="404.1" y="402">ALL RIGHTS OF REPRODUCTION &amp;</text>
<text x="440.3" y="400.1">TCL</text>
<text x="404.6" y="405.4">DISTRIBUTION ARE RESERVED</text>
<text x="454.3" y="402.2">MUC</text>
<text x="470.2" y="402.3">TCL</text>
<text x="8.4" y="411.6" transform="rotate(-90 8.4 411.6)">\\pariengg\DLF CAR PARKING\CAR PARKING DESIGN DATA\2017-2018\MODIFICATION PRZ77\CO1\Subsystems and Units\SS1\ExDM Uploading\PRZ77F040003.dft</text>
</g>
<g font-size="2.7">
<text x="437.6" y="389.8">70.98 in^2</text>
<text x="400.1" y="402.5">C</text>
<text x="436.3" y="404.3">05/10/2018</text>
<text x="450.8" y="408.7">05/10/2018</text>
<text x="465.7" y="408.5">05/10/2018</text>
</g>
<g font-size="2.5">
<text x="554.5" y="291.3">DEBURR AND REMOVE SHARP</text>
<text x="554.5" y="294">EDGES UNLESS SHARP EDGE</text>
<text x="554.5" y="296.8">REQUIREMENT SPECIFIED.</text>
<text x="556" y="300.6">UNSP.RADII</text>
<text x="558.7" y="302.9">0.5 R</text>
<text x="571.6" y="300.4">UNSP.CHF.</text>
<text x="572.6" y="302.7">0.5 X 45</text>
<text x="558.1" y="311.9">UP TO 10</text>
<text x="576.6" y="311">±1 °</text>
<text x="555.5" y="315.3">10 UP TO 50</text>
<text x="574.5" y="315.2">±0 °30'</text>
<text x="554.2" y="322.2">120 UP TO 400</text>
<text x="555.2" y="318.7">50 UP TO 120</text>
<text x="574.5" y="318.6">±0 °20'</text>
<text x="574.5" y="322.5">±0 °10'</text>
<text x="555.4" y="330.2">0.5 UP TO 3</text>
<text x="557.5" y="334">3 UP TO 6</text>
<text x="576.2" y="330.3">±0.1</text>
<text x="576.2" y="334.1">±0.1</text>
<text x="556.3" y="341.5">30 UP TO 120</text>
<text x="557.5" y="337.7">6 UP TO 30</text>
<text x="576.2" y="337.8">±0.2</text>
<text x="576.2" y="341.5">±0.3</text>
<text x="555" y="345.3">120 UP TO 315</text>
<text x="576.2" y="345.3">±0.5</text>
<text x="554" y="353.3">1000 UP TO 2000</text>
<text x="554.6" y="349">315 UP TO 1000</text>
<text x="576.2" y="349.1">±0.8</text>
<text x="576.2" y="353.3">±1.2</text>
<text x="465.3" y="389.4">IZBP</text>
</g>
<text font-size="2.4" x="528" y="355.6">5/10/18</text>
<g font-size="2.1">
<text x="559.6" y="305.6">UNSPECIFIED TOL.(M/C)</text>
<text x="559.6" y="307.7">FOR ANGULAR IN mm.</text>
<text x="558.4" y="325.3">UNSPECIFIED TOL.(M/C)</text>
<text x="558.4" y="327.4">FOR LINEAR IN mm.</text>
</g>
<text font-size="2" x="512.9" y="355.3">465/18</text>
</svg>
